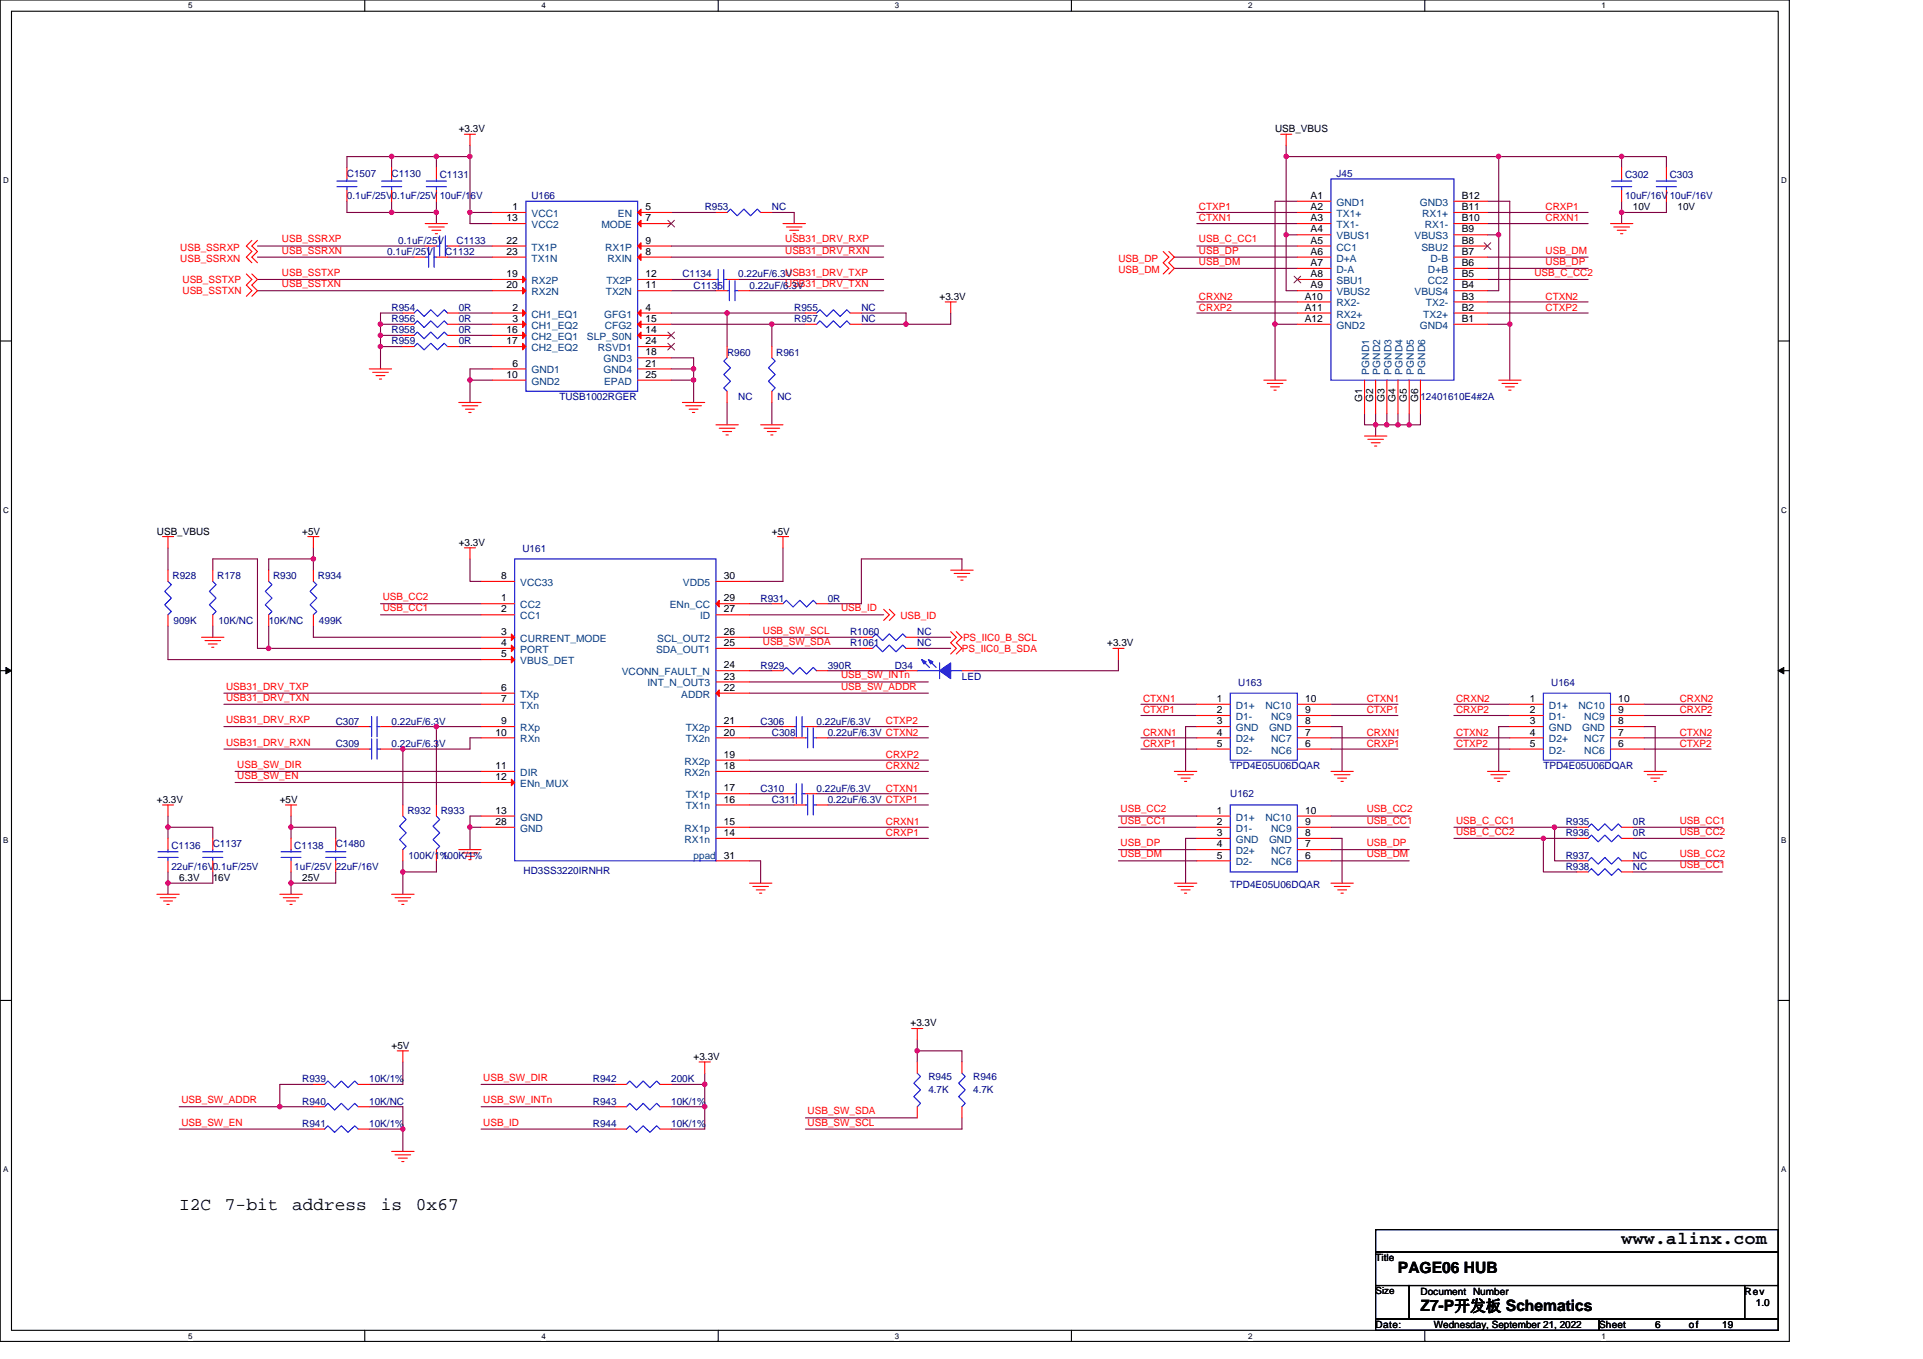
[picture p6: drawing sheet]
<svg xmlns="http://www.w3.org/2000/svg" width="297mm" height="210mm" viewBox="0 0 297 210" stroke-linecap="round" stroke-linejoin="round" font-family="sans-serif">
<path d="M0 0h276.4v207.3h-276.4zM1.8 1.7h272.9v203.8h-272.9z" fill="none" stroke="#000" stroke-width=".17"/>
<g fill="#fff">
<path d="M29.1 .2h.6v1.4h-.6z"/>
<path d="M29.1 205.7h.6v1.4h-.6z"/>
</g>
<path d="M56.3 0v1.7M56.3 205.5v1.8" fill="none" stroke="#000" stroke-width=".17"/>
<g fill="#fff">
<path d="M83.6 .2h.7v1.4h-.7z"/>
<path d="M83.6 205.7h.7v1.4h-.7z"/>
</g>
<path d="M110.9 0v1.7M110.9 205.5v1.8" fill="none" stroke="#000" stroke-width=".17"/>
<g fill="#fff">
<path d="M138.2 .2h.7v1.4h-.7z"/>
<path d="M138.2 205.7h.7v1.4h-.7z"/>
</g>
<path d="M165.5 0v1.7M165.5 205.5v1.8" fill="none" stroke="#000" stroke-width=".17"/>
<g fill="#fff">
<path d="M192.8 .2h.6v1.4h-.6z"/>
<path d="M192.8 205.7h.6v1.4h-.6z"/>
</g>
<path d="M220.1 0v1.7M220.1 205.5v1.8" fill="none" stroke="#000" stroke-width=".17"/>
<g fill="#fff">
<path d="M247.4 .2h.6v1.4h-.6z"/>
<path d="M247.4 205.7h.6v1.4h-.6z"/>
<path d="M.5 27.2h.8v1.4h-.8z"/>
<path d="M275.1 27.2h.9v1.4h-.9z"/>
<path d="M.5 78.1h.8v1.4h-.8z"/>
<path d="M275.1 78.1h.9v1.4h-.9z"/>
</g>
<path d="M0 52.7h1.8M274.7 52.7h1.7" fill="none" stroke="#000" stroke-width=".17"/>
<g fill="#fff">
<path d="M.5 129.1h.8v1.4h-.8z"/>
<path d="M275.1 129.1h.8v1.4h-.8z"/>
</g>
<path d="M0 103.6h1.8M274.7 103.6h1.7" fill="none" stroke="#000" stroke-width=".17"/>
<path d="M.9 103.1l.9 .5-.9 .5zM274.7 103.6l.8-.5v1z" fill="#000" stroke="#000" stroke-width=".15"/>
<g fill="#fff">
<path d="M.5 180h.8v1.4h-.8z"/>
<path d="M275.1 180h.8v1.4h-.8z"/>
</g>
<path d="M0 154.6h1.8M274.7 154.6h1.7M212.5 190h62.2v3.5h-62.2zM212.5 193.5h62.2v5.1h-62.2zM212.5 198.6h5.2v5.2h-5.2zM217.7 198.6h51.8v5.2h-51.8zM269.5 198.6h5.2v5.2h-5.2zM212.5 203.8h34.5v1.7h-34.5zM247 203.8h27.7v1.7h-27.7z" fill="none" stroke="#000" stroke-width=".17"/>
<g fill="none" stroke="#800040" stroke-width=".17">
<path d="M39.8 38h25.9M39.8 39.7h24.2M53.6 31.1v1.7h6.9M60.5 24.2h6.9M60.5 32.8h6.9M60.5 24.2v1.7M60.5 31.1v1.7M60.5 24.2h-6.9v1.7M67.4 24.2h5.2M67.4 24.2v1.7M67.4 31.1v1.7M67.4 32.8v1.7"/>
<path d="M69.1 39.7h6.9M70.9 38h5.1M72.6 32.8h3.4M72.6 24.2v8.6M72.6 32.8v1.7h3.4M72.6 22.5v1.7M103.7 32.8h6.9M103.7 38h32.8M103.7 39.7h32.8M119.2 32.8h3.5v1.7M181.4 39.7h19M184.9 38h15.5"/>
<path d="M184.9 32.8h15.5M184.9 34.5h15.5M198.7 36.3h1.7M198.7 24.2h32.8M198.7 22.5v1.7M198.7 36.3v8.6h1.7M198.7 24.2v12.1M200.4 31.1h-3.4v19M229.8 31.1h3.4v19M229.8 39.7h15.5M229.8 32.8h15.5M229.8 34.5h15.5"/>
<path d="M229.8 36.3h1.7M231.5 24.2v12.1M231.5 36.3v8.6h-1.7M231.5 24.2h19v1.7M250.5 24.2h6.9v1.7M250.5 31.1v1.7M250.5 32.8v1.7M257.4 31.1v1.7h-6.9M39.8 43.2h36.2M39.8 44.9h36.2M58.8 50.1h3.4M58.8 50.1v1.7"/>
<path d="M58.8 51.8v1.8M58.8 51.8h3.4M58.8 53.6h3.4M58.8 53.6v3.4M62.2 48.4h-3.4v1.7M70.9 48.4h5.1M70.9 50.1h5.1M70.9 51.8h5.1M70.9 53.6h5.1M72.6 58.7h3.4M72.6 58.7v3.5M76 57h-3.4v1.7"/>
<path d="M103.7 50.1h15.5M103.7 48.4h8.6M103.7 55.3h3.4v1.7M103.7 57h3.4M103.7 58.7h3.4M103.7 43.2h5.2M103.7 44.9h6.9M107.1 57v1.7M107.1 58.7v3.5M112.3 48.4v5.2M112.3 48.4h12.1M114 43.2h22.5"/>
<path d="M115.8 44.9h20.7M119.2 50.1v3.5M119.2 50.1h5.2M133.1 48.4h6.9v1.7M133.1 50.1h6.9M146.9 48.4v1.7h-6.9M181.4 41.5h19M184.9 46.7h15.5M184.9 48.4h15.5M197 50.1v8.6M197 50.1h3.4M229.8 50.1h3.4"/>
<path d="M229.8 41.5h15.5M229.8 43.2h15.5M229.8 48.4h15.5M229.8 46.7h15.5M233.2 50.1v8.6M112.3 62.2v3.4M119.2 62.2v3.4M210.8 63.9v1.7h1.7M212.5 65.6h1.7M212.5 65.6v1.8M212.5 63.9v1.7M214.2 65.6h1.7"/>
<path d="M214.2 63.9v1.7M215.9 63.9v1.7M215.9 65.6h1.8M217.7 63.9v1.7M219.4 63.9v1.7h-1.7M25.9 96.7v5.2h48.4M25.9 84.6v3.5M32.9 96.7v1.8M32.9 88.1v-1.7h6.9v13.8h1.7M41.5 96.7v3.5M48.4 96.7v1.8h25.9M48.4 84.6v1.8"/>
<path d="M48.4 86.4h-6.9v1.7M48.4 86.4v1.7M58.8 95h15.5M58.8 93.3h15.5M72.6 86.4v3.4h1.7M115.8 95h20.7M115.8 98.5h17.3M115.8 93.3h3.4M120.9 84.6v5.2h-5.1M141.7 98.5h5.2M148.6 88.1v-1.7h-15.5v6.9h-5.2M34.6 115.7h20.7"/>
<path d="M34.6 107.1h39.7M34.6 108.8h39.7M34.6 112.3h20.7M36.3 119.2h38M41.5 100.2h32.8M60.5 112.3h6.9M60.5 115.7h1.7M62.2 115.7v8.7M67.4 112.3h6.9M67.4 112.3v12.1M74.3 114h-1.7v1.7h-10.4M115.8 112.3h5.1"/>
<path d="M115.8 119.2h27.6M115.8 117.5h27.6M115.8 107.1h27.6M115.8 105.4h27.6M115.8 100.2h17.3M115.8 114h6.9M115.8 103.6h3.4M126.1 112.3h17.3M127.9 114h15.5M127.9 103.6h12.1M141.7 100.2h5.2M172.8 101.9v1.7h-22.5"/>
<path d="M176.2 108.8h8.7M176.2 110.6h8.7M176.2 114h8.7M176.2 115.7h8.7M184.9 112.3h-1.8v6.9M205.6 108.8h10.3M205.6 110.6h10.3M205.6 114h10.3M205.6 115.7h10.3M205.6 112.3h1.7v6.9M224.6 110.6h8.6M224.6 115.7h8.6"/>
<path d="M224.6 114h8.6M224.6 108.8h8.6M233.2 112.3h-1.7v6.9M254 112.3h1.7v6.9M254 108.8h10.3M254 110.6h10.3M254 114h10.3M254 115.7h10.3M25.9 126.1v1.7M25.9 127.8h7v1.7M25.9 127.8v1.7M25.9 136.5v1.7"/>
<path d="M25.9 134.7v1.8h7v-1.8M36.3 120.9h38M45 127.8h6.9v1.7M45 127.8v1.7M45 136.5v1.7M45 134.7v1.8M45 126.1v1.7M51.9 134.7v1.8h-6.9M62.2 133v1.7M62.2 134.7v3.5M67.4 133v1.7h-5.2M72.6 127.8v3.5"/>
<path d="M72.6 127.8h1.7M74.3 126.1h-1.7v1.7M115.8 122.6h5.1M115.8 127.8h27.6M115.8 129.5h27.6M115.8 133h1.7v3.5M115.8 124.4h6.9M126.1 122.6h17.3M127.9 124.4h15.5M172.8 131.3h12.1M172.8 133h12.1M172.8 127.8h12.1"/>
<path d="M172.8 126.1h12.1M184.9 129.5h-1.8v7M205.6 129.5h1.7v7M205.6 127.8h12.1M205.6 126.1h12.1M205.6 131.3h12.1M205.6 133h12.1M224.6 127.8h15.5M224.6 129.5h13.8M238.4 129.5v5.2h5.2M238.4 129.5h5.2M240.1 127.8v5.2h3.5"/>
<path d="M240.1 127.8h3.5M252.2 127.8h13.8M252.2 129.5h13.8M252.2 133h13.8M252.2 134.7h13.8M27.7 174.5h20.7M27.7 171h15.5M43.2 171h5.2M48.4 167.6h-5.2v3.4M57 171h5.2v3.5M57 174.5h5.2M62.2 164.1v3.5h-5.2"/>
<path d="M62.2 174.5v3.4M74.3 167.6h20.7M74.3 171h20.7M74.3 174.5h20.7M103.7 167.6h5.2M103.7 171h5.2M108.9 165.8v1.8M108.9 167.6v3.4M108.9 171v3.5h-5.2M124.4 172.7h17.3M141.7 162.4h6.9v1.7M141.7 160.6v1.8"/>
<path d="M141.7 162.4v1.7M148.6 172.7v1.8h-24.2"/>
</g>
<g fill="#f0f" stroke="#f0f" stroke-width=".17">
<circle cx="240.1" cy="127.8" r=".34"/>
<circle cx="238.4" cy="129.5" r=".34"/>
<circle cx="72.6" cy="24.2" r=".34"/>
<circle cx="67.4" cy="24.2" r=".34"/>
<circle cx="72.6" cy="32.8" r=".34"/>
<circle cx="67.4" cy="32.8" r=".34"/>
<circle cx="60.5" cy="32.8" r=".34"/>
<circle cx="112.3" cy="48.4" r=".34"/>
<circle cx="58.8" cy="50.1" r=".34"/>
<circle cx="119.2" cy="50.1" r=".34"/>
<circle cx="139.9" cy="50.1" r=".34"/>
<circle cx="58.8" cy="53.5" r=".33"/>
<circle cx="58.8" cy="51.8" r=".34"/>
<circle cx="72.6" cy="58.7" r=".34"/>
<circle cx="107.1" cy="57" r=".34"/>
<circle cx="107.1" cy="58.7" r=".34"/>
<circle cx="217.7" cy="65.6" r=".34"/>
<circle cx="43.2" cy="171" r=".34"/>
<circle cx="62.2" cy="174.4" r=".33"/>
<circle cx="108.9" cy="167.5" r=".34"/>
<circle cx="108.9" cy="171" r=".34"/>
<circle cx="141.7" cy="162.3" r=".34"/>
<circle cx="250.5" cy="24.2" r=".34"/>
<circle cx="196.9" cy="50.1" r=".34"/>
<circle cx="233.2" cy="50.1" r=".34"/>
<circle cx="231.5" cy="24.2" r=".34"/>
<circle cx="198.7" cy="24.2" r=".34"/>
<circle cx="198.7" cy="36.3" r=".33"/>
<circle cx="231.5" cy="36.3" r=".33"/>
<circle cx="214.2" cy="65.6" r=".34"/>
<circle cx="212.5" cy="65.6" r=".34"/>
<circle cx="215.9" cy="65.6" r=".34"/>
<circle cx="250.5" cy="32.8" r=".34"/>
<circle cx="72.6" cy="127.8" r=".34"/>
<circle cx="48.4" cy="86.4" r=".34"/>
<circle cx="41.5" cy="100.2" r=".34"/>
<circle cx="62.2" cy="134.7" r=".34"/>
<circle cx="62.2" cy="115.7" r=".34"/>
<circle cx="67.4" cy="112.3" r=".34"/>
<circle cx="44.9" cy="136.4" r=".34"/>
<circle cx="25.9" cy="127.8" r=".34"/>
<circle cx="25.9" cy="136.4" r=".34"/>
<circle cx="44.9" cy="127.8" r=".34"/>
<circle cx="60.5" cy="24.2" r=".34"/>
</g>
<g fill="none" stroke="#f00" stroke-width=".17">
<path d="M38.9 37.1l-.8 .9 .8 .9-.8 .8 .8 .9M39.8 37.1l-.9 .9 .9 .9-.9 .8 .9 .9M53.6 25.9v1.7M53.6 29.4v1.7M60.5 25.9v1.7M60.5 29.4v1.7M64 39.7h1.7M65.7 34.5h3.4M65.7 38h1.7M66.2 35.1h2.4M66.7 35.6h1.4M67.2 36.1h.4"/>
<path d="M67.4 25.9v1.7M67.4 29.4v1.7M67.4 39.7h1.7M69.1 38h1.8M71.7 20.7h1.7M72.6 20.7v1.8M76 32.8h5.2M76 34.5h5.2M76 38h5.2M76 39.7h5.2M98.5 32.8h5.2M98.5 34.5h5.2"/>
<path d="M98.5 38h5.2M98.5 39.7h5.2M110.6 32.8h1.7M117.5 32.8h1.7M120.9 34.5h3.5M121.5 35.1h2.4M122 35.6h1.4M122.5 36.1h.3M179.7 38.9l.8 .8-.8 .9 .8 .9-.8 .8M180.5 38.9l.9 .8-.9 .9 .9 .9-.9 .8M197.8 20.7h1.7M198.7 20.7v1.8"/>
<path d="M200.4 31.1h5.2M200.4 32.8h5.2M200.4 34.5h5.2M200.4 36.3h5.2M200.4 38h5.2M200.4 39.7h5.2M224.6 31.1h5.2M224.6 32.8h5.2M224.6 34.5h5.2M224.6 36.3h5.2M224.6 38h5.2M224.6 39.7h5.2"/>
<path d="M248.8 34.5h3.4M249.3 35.1h2.4M249.8 35.6h1.4M250.3 36.1h.4M250.5 25.9v1.7M250.5 29.4v1.7M257.4 25.9v1.7M257.4 29.4v1.7M38.1 42.3l.8 .9-.8 .8 .8 .9-.8 .9M38.9 42.3l.9 .9-.9 .8 .9 .9-.9 .9M57 57h3.5M57.6 57.5h2.4"/>
<path d="M58.1 58h1.4M58.6 58.6h.3M62.2 50.1h1.8M62.2 48.4h1.8M62.2 53.6h1.8M62.2 51.8h1.8M69.1 50.1h1.8M69.1 48.4h1.8M69.1 53.6h1.8M69.1 51.8h1.8M76 43.2h5.2M76 44.9h5.2"/>
<path d="M76 48.4h5.2M76 50.1h5.2M76 51.8h5.2M76 53.6h5.2M76 57h5.2M76 58.7h5.2M98.5 43.2h5.2M98.5 44.9h5.2M98.5 48.4h5.2M98.5 50.1h5.2M98.5 51.8h5.2M98.5 53.6h5.2"/>
<path d="M98.5 55.3h5.2M98.5 57h5.2M98.5 58.7h5.2M108.9 43.2h1.7M110.6 44.9h1.7M112.3 43.2h1.7M112.3 53.6v1.7M114 44.9h1.8M119.2 53.6v1.7M124.4 50.1h1.7M124.4 48.4h1.7M131.3 50.1h1.8"/>
<path d="M131.3 48.4h1.8M146 46.7h1.7M146.9 46.7v1.7M195.2 58.7h3.5M195.7 59.2h2.5M196.3 59.8h1.3M200.4 41.5h5.2M200.4 43.2h5.2M200.4 44.9h5.2M200.4 46.7h5.2M200.4 48.4h5.2M200.4 50.1h5.2"/>
<path d="M210.8 58.7v5.2M212.5 58.7v5.2M214.2 58.7v5.2M215.9 58.7v5.2M217.7 58.7v5.2M219.4 58.7v5.2M224.6 41.5h5.2M224.6 43.2h5.2M224.6 44.9h5.2M224.6 46.7h5.2M224.6 48.4h5.2M224.6 50.1h5.2"/>
<path d="M231.5 58.7h3.4M232 59.2h2.4M232.5 59.8h1.4M70.9 62.2h3.4M71.4 62.7h2.4M71.9 63.2h1.4M72.4 63.7h.4M105.4 62.2h3.5M105.9 62.7h2.4M106.4 63.2h1.4M107 63.7h.3M110.6 65.6h3.4"/>
<path d="M111.1 66.2h2.4M111.6 66.7h1.4M112.1 67.2h.4M112.3 60.5v1.7M117.5 65.6h3.4M118 66.2h2.4M118.5 66.7h1.4M119.1 67.2h.3M119.2 60.5v1.7M196.8 60.3h.3M210.8 67.4h3.4M211.3 67.9h2.4"/>
<path d="M211.8 68.4h1.4M212.3 68.9h.4M233 60.3h.4M25.1 82.9h1.7M25.9 82.9v1.7M25.9 88.1v1.7M25.9 95v1.7M31.1 98.5h3.5M31.7 99h2.4M32.2 99.5h1.3M32.9 88.1v1.7M32.9 95v1.7"/>
<path d="M41.5 88.1v1.7M41.5 95v1.7M47.5 82.9h1.8M48.4 82.9v1.7M48.4 88.1v1.7M48.4 95v1.7M71.7 84.6h1.7M72.6 84.6v1.8M74.3 93.3h5.2M74.3 95h5.2M74.3 98.5h5.2M74.3 89.8h5.2"/>
<path d="M110.6 89.8h5.2M110.6 98.5h5.2M110.6 93.3h5.2M110.6 95h5.2M119.2 93.3h1.7M120.1 82.9h1.7M120.9 82.9v1.7M126.1 93.3h1.8M133.1 98.5h1.7M136.5 94.1l.9 .9-.9 .9M137.4 94.1l.8 .9-.8 .9M140 98.5h1.7"/>
<path d="M146.9 88.1h3.4M146.9 97.6l.8 .9-.8 .8 .8 .9-.8 .8M147.4 88.6h2.4M147.7 97.6l.9 .9-.9 .8 .9 .9-.9 .8M147.9 89.1h1.4M148.4 89.6h.4M32.7 100h.3M55.3 115.7h1.7M55.3 112.3h1.7M58.8 115.7h1.7M58.8 112.3h1.7M74.3 100.2h5.2"/>
<path d="M74.3 101.9h5.2M74.3 107.1h5.2M74.3 108.8h5.2M74.3 112.3h5.2M74.3 114h5.2M74.3 119.2h5.2M110.6 119.2h5.2M110.6 117.5h5.2M110.6 114h5.2M110.6 112.3h5.2M110.6 107.1h5.2M110.6 100.2h5.2"/>
<path d="M110.6 105.4h5.2M110.6 103.6h5.2M119.2 103.6h1.7M120.9 112.3h1.8M122.7 114h1.7M124.4 112.3h1.7M126.1 114h1.8M126.1 103.6h1.8M133.1 100.2h1.7M140 100.2h1.7M140 103.6h1.7M148.6 103.6h1.7"/>
<path d="M171.9 100.2h1.7M172.8 100.2v1.7M181.4 119.2h3.5M181.9 119.7h2.4M184.9 108.8h5.1M184.9 110.6h5.1M184.9 112.3h5.1M184.9 114h5.1M184.9 115.7h5.1M200.4 115.7h5.2M200.4 114h5.2M200.4 112.3h5.2"/>
<path d="M200.4 110.6h5.2M200.4 108.8h5.2M205.6 119.2h3.4M206.1 119.7h2.4M229.8 119.2h3.4M230.3 119.7h2.4M233.2 108.8h5.2M233.2 110.6h5.2M233.2 112.3h5.2M233.2 114h5.2M233.2 115.7h5.2M248.8 115.7h5.2"/>
<path d="M248.8 114h5.2M248.8 112.3h5.2M248.8 110.6h5.2M248.8 108.8h5.2M254 119.2h3.4M254.5 119.7h2.4M24.2 138.2h3.5M24.7 138.7h2.5M25.1 124.4h1.7M25.3 139.2h1.3M25.8 139.7h.3M25.9 124.4v1.7"/>
<path d="M25.9 129.5v1.8M25.9 133v1.7M32.9 129.5v1.8M32.9 133v1.7M43.2 138.2h3.5M43.7 138.7h2.5M44.1 124.4h1.7M44.3 139.2h1.4M44.8 139.7h.3M45 129.5v1.8M45 133v1.7M45 124.4v1.7"/>
<path d="M51.9 129.5v1.8M51.9 133v1.7M60.5 138.2h3.5M61 138.7h2.4M61.5 139.2h1.4M62.1 139.7h.3M62.2 124.4v1.7M62.2 131.3v1.7M67.4 124.4v1.7M67.4 131.3v1.7M70.9 131.3h3.4M71.4 131.8h2.4"/>
<path d="M71.9 132.3h1.4M72.4 132.8h.4M74.3 126.1h5.2M74.3 127.8h5.2M74.3 120.9h5.2M110.6 129.5h5.2M110.6 127.8h5.2M110.6 124.4h5.2M110.6 122.6h5.2M110.6 133h5.2M115.8 136.5h3.4M116.3 137h2.4"/>
<path d="M116.8 137.5h1.4M117.3 138h.4M120.9 122.6h1.8M122.7 124.4h1.7M124.4 122.6h1.7M126.1 124.4h1.8M181.4 136.5h3.5M181.9 137h2.4M182.4 120.2h1.4M182.4 137.5h1.4M183 120.7h.3M183 138h.3"/>
<path d="M184.9 126.1h5.1M184.9 127.8h5.1M184.9 129.5h5.1M184.9 131.3h5.1M184.9 133h5.1M200.4 133h5.2M200.4 131.3h5.2M200.4 129.5h5.2M200.4 127.8h5.2M200.4 126.1h5.2M205.6 136.5h3.4M206.1 137h2.4"/>
<path d="M206.6 137.5h1.4M206.6 120.2h1.4M207.1 138h.4M207.1 120.7h.4M230.8 120.2h1.4M231.3 120.7h.4M243.6 133h1.7M243.6 134.7h1.7M243.6 129.5h1.7M243.6 127.8h1.7M250.5 133h1.7M250.5 134.7h1.7"/>
<path d="M250.5 129.5h1.7M250.5 127.8h1.7M255 120.2h1.4M255.5 120.7h.3M140.8 158.9h1.7M141.7 158.9v1.7M48.4 174.5h1.7M48.4 171h1.7M48.4 167.6h1.7M55.3 174.5h1.7M55.3 171h1.7M55.3 167.6h1.7"/>
<path d="M60.5 177.9h3.5M61 178.4h2.4M61.4 162.4h1.7M61.5 178.9h1.4M62.1 179.5h.3M62.2 162.4v1.7M95 174.5h1.8M95 171h1.8M95 167.6h1.8M102 174.5h1.7M102 171h1.7M102 167.6h1.7"/>
<path d="M108 164.1h1.7M108.9 164.1v1.7M141.7 164.1v1.7M141.7 171v1.7M148.6 164.1v1.7M148.6 171v1.7"/>
</g>
<g fill="none" stroke="#00f" stroke-width=".17">
<path d="M52 28.9h3.1M52 28h3.1M53.6 27.6v.4M53.6 28.9v.5M58.9 28.9h3.2M58.9 28h3.2M60.5 27.6v.4M60.5 28.9v.5M65.7 39.7h.5M65.8 28.9h3.2M65.8 28h3.2M66.2 38.2v3.1"/>
<path d="M67.1 38.2v3.1M67.1 39.7h.3M67.4 27.6v.4M67.4 28.9v.5M67.4 38h.5M67.9 36.4v3.2M68.8 38h.3M68.8 36.4v3.2M81.2 31.1h17.3v29.4h-17.3zM112.3 32.8l.5-.5 1.1 1 1-1 1 1 1.1-1 .5 .5M205.6 27.6h19v31.1h-19zM248.9 28.9h3.1"/>
<path d="M248.9 28h3.1M250.5 27.6v.4M250.5 28.9v.5M255.8 28.9h3.1M255.8 28h3.1M257.4 27.6v.4M257.4 28.9v.5M64 50.1l.5-.5 1 1 1-1 1.1 1 1-1 .5 .5M64 48.4l.5-.5 1 1 1-1 1.1 1 1-1 .5 .5M64 53.6l.5-.6 1 1.1 1-1.1 1.1 1.1 1-1.1 .5 .6M64 51.8l.5-.5 1 1 1-1 1.1 1 1-1 .5 .5M110.6 43.2h.3"/>
<path d="M110.9 41.6v3.1M111.8 41.6v3.1M111.8 43.2h.5M112.3 55.3l-.5 .5 1 1-1 1.1 1 1-1 1 .5 .6M112.3 44.9h.4M112.7 43.4v3.1M113.5 43.4v3.1M113.5 44.9h.5M119.2 55.3l.5 .5-1 1 1 1.1-1 1 1 1-.5 .6M126.1 50.1l.6-.5 1 1 1-1 1.1 1 1-1 .5 .5M126.1 48.4l.6-.5 1 1 1-1 1.1 1 1-1 .5 .5M25.9 89.8l.6 .5-1.1 1.1 1.1 1-1.1 1.1 1.1 1-.6 .5"/>
<path d="M32.9 89.8l.5 .5-1.1 1.1 1.1 1-1.1 1.1 1.1 1-.5 .5M41.5 89.8l.5 .5-1 1.1 1 1-1 1.1 1 1-.5 .5M48.4 89.8l.5 .5-1 1.1 1 1-1 1.1 1 1-.5 .5M79.5 86.4h31.1v46.6h-31.1zM120.9 93.3l.6-.5 1 1 1-1 1.1 1 1-1 .5 .5M134.8 98.5l.5-.6 1 1.1 1.1-1.1 1 1.1 1-1.1 .6 .6M57 115.7h.4M57 112.3h.4M57.4 114.2v3.1M57.4 110.7v3.1M58.2 114.2v3.1M58.2 115.7h.6"/>
<path d="M58.2 110.7v3.1M58.2 112.3h.6M120.9 103.6l.6-.5 1 1.1 1-1.1 1.1 1.1 1-1.1 .5 .5M122.7 112.3h.3M123 110.7v3.1M123.9 110.7v3.1M123.9 112.3h.5M124.4 114h.4M124.8 112.5v3M125.6 112.5v3M125.6 114h.5M134.8 100.2l.5-.5 1 1 1.1-1 1 1 1-1 .6 .5"/>
<path d="M141.7 103.6h3.4M142.5 102.1l1.1 1M143.6 102.1l1 1M145.1 102.4v2.5M146.9 103.6h1.7M190 107.1h10.4v10.4h-10.4zM238.4 107.1h10.4v10.4h-10.4zM24.4 132.5h3.1M24.4 131.6h3.1M25.9 131.3v.3M25.9 132.5v.5M31.3 132.5h3.1"/>
<path d="M31.3 131.6h3.1M32.9 131.3v.3M32.9 132.5v.5M43.4 132.5h3.1M43.4 131.6h3.1M45 131.3v.3M45 132.5v.5M50.3 132.5h3.1M50.3 131.6h3.1M51.9 131.3v.3M51.9 132.5v.5M62.2 126.1l.5 .5-1 1.1 1 1-1 1 1 1.1-.5 .5"/>
<path d="M67.4 126.1l.5 .5-1 1.1 1 1-1 1 1 1.1-.5 .5M122.7 122.6h.3M123 121.1v3.1M123.9 121.1v3.1M123.9 122.6h.5M124.4 124.4h.4M124.8 122.8v3.1M125.6 122.8v3.1M125.6 124.4h.5M190 124.4h10.4v10.3h-10.4zM245.3 133l.5-.5 1.1 1 1-1 1 1 1.1-1 .5 .5M245.3 134.7l.5-.5 1.1 1.1 1-1.1 1 1.1 1.1-1.1 .5 .5"/>
<path d="M245.3 129.5l.5-.5 1.1 1.1 1-1.1 1 1.1 1.1-1.1 .5 .5M245.3 127.8l.5-.5 1.1 1 1-1 1 1 1.1-1 .5 .5M50.1 174.5l.5-.6 1.1 1.1 1-1.1 1.1 1.1 1-1.1 .5 .6M50.1 171l.5-.5 1.1 1 1-1 1.1 1 1-1 .5 .5M50.1 167.6l.5-.6 1.1 1.1 1-1.1 1.1 1.1 1-1.1 .5 .6M96.8 174.5l.5-.6 1 1.1 1.1-1.1 1 1.1 1-1.1 .6 .6M96.8 171l.5-.5 1 1 1.1-1 1 1 1-1 .6 .5M96.8 167.6l.5-.6 1 1.1 1.1-1.1 1 1.1 1-1.1 .6 .6M141.7 165.8l.5 .5-1 1.1 1 1-1 1 1 1.1-.5 .5M148.6 165.8l.5 .5-1 1.1 1 1-1 1 1 1.1-.5 .5"/>
</g>
<g fill="#f00" stroke="#f00" stroke-width=".17">
<path d="M79 98l.5 .5-.5 .5z"/>
<path d="M79 99.7l.5 .5-.5 .5z"/>
<path d="M79 101.4l.5 .5-.5 .5z"/>
<path d="M110.6 107.1l.5-.5v1z"/>
<path d="M79 120.4l.5 .5-.5 .5z"/>
<path d="M110.6 93.3l.5-.5v1z"/>
<path d="M80.7 42.7l.5 .5-.5 .5z"/>
<path d="M80.7 44.4l.5 .5-.5 .5z"/>
<path d="M80.7 47.9l.5 .5-.5 .5z"/>
<path d="M80.7 49.6l.5 .5-.5 .5z"/>
<path d="M80.7 51.3l.5 .5-.5 .5z"/>
<path d="M80.7 53l.5 .6-.5 .5z"/>
<path d="M98.5 32.8l.5-.5v1z"/>
<path d="M98.5 34.5l.5-.5v1.1z"/>
<path d="M98.5 38l.5-.5v1z"/>
<path d="M98.5 39.7l.5-.5v1z"/>
<path d="M98.5 48.4l.5-.5v1z"/>
<path d="M98.5 50.1l.5-.5v1z"/>
<path d="M98.5 51.8l.5-.5v1z"/>
</g>
<path d="M103.2 34l1 1.1M104.2 34l-1.1 1.1M229.3 37.5l1 1M230.3 37.5l-1.1 1M103.2 51.3l1 1M103.2 53l1 1.1M104.2 51.3l-1.1 1M104.2 53l-1.1 1.1M199.9 42.7l1 1M200.9 42.7l-1 1" fill="none" stroke="#804000" stroke-width=".15"/>
<g fill="#00f" stroke="#00f" stroke-width=".17">
<path d="M145.1 103.6l1.8-1.2v2.5z" fill-rule="evenodd"/>
<path d="M142.4 101.9l.7 .4-.4 .3z" fill-rule="evenodd"/>
<path d="M143.4 101.9l.7 .4-.3 .3z" fill-rule="evenodd"/>
</g>
<g font-size="2.8">
<text x="27.7" y="187">I2C</text>
<text x="34.8" y="187">7-bit</text>
<text x="45.1" y="187">address</text>
<text x="58.8" y="187">is</text>
<text x="64.3" y="187">0x67</text>
<text x="250.5" y="192.3">www.alinx.com</text>
</g>
<g font-size="2.4">
<text x="215.9" y="196.7">PAGE06 HUB</text>
<text x="219.4" y="202.6">Z7-P开发板 Schematics</text>
</g>
<g font-size="1.5">
<text x="70.9" y="20.4">+3.3V</text>
<text x="197" y="20.4">USB_VBUS</text>
<text x="78.2" y="34.2">13</text>
<text x="79.1" y="32.5">1</text>
<text x="99.7" y="34.2">7</text>
<text x="99.7" y="32.5">5</text>
<text x="202.4" y="30.7">A1</text>
<text x="202.4" y="32.5">A2</text>
<text x="202.4" y="34.2">A3</text>
<text x="202.4" y="35.9">A4</text>
<text x="225.8" y="32.5">B11</text>
<text x="225.8" y="35.9">B9</text>
<text x="225.8" y="30.7">B12</text>
<text x="225.8" y="34.2">B10</text>
<text x="252.2" y="32.5">10V</text>
<text x="259.1" y="32.5">10V</text>
<text x="78.2" y="37.7">22</text>
<text x="78.2" y="39.4">23</text>
<text x="99.7" y="39.4">8</text>
<text x="99.7" y="37.7">9</text>
<text x="202.4" y="37.7">A5</text>
<text x="202.4" y="39.4">A6</text>
<text x="202.4" y="41.1">A7</text>
<text x="225.8" y="41.1">B6</text>
<text x="225.8" y="37.7">B8</text>
<text x="225.8" y="39.4">B7</text>
<text x="78.2" y="42.8">19</text>
<text x="78.2" y="44.6">20</text>
<text x="99.7" y="44.6">11</text>
<text x="99.7" y="42.8">12</text>
<text x="145.1" y="46.3">+3.3V</text>
<text x="201.5" y="46.3">A10</text>
<text x="202.4" y="42.8">A8</text>
<text x="202.4" y="44.6">A9</text>
<text x="225.8" y="44.6">B4</text>
<text x="225.8" y="42.8">B5</text>
<text x="225.8" y="46.3">B3</text>
<text x="78.2" y="51.5">16</text>
<text x="78.2" y="53.2">17</text>
<text x="79.1" y="48">2</text>
<text x="79.1" y="49.7">3</text>
<text x="99.7" y="51.5">14</text>
<text x="99.7" y="53.2">24</text>
<text x="99.7" y="48">4</text>
<text x="99.7" y="49.7">15</text>
<text x="201.5" y="48">A11</text>
<text x="201.5" y="49.7">A12</text>
<text x="225.8" y="48">B2</text>
<text x="225.8" y="49.7">B1</text>
<text x="78.2" y="58.4">10</text>
<text x="79.1" y="56.6">6</text>
<text x="99.7" y="54.9">18</text>
<text x="99.7" y="56.6">21</text>
<text x="99.7" y="58.4">25</text>
<text x="210.4" y="62.1" transform="rotate(-90 210.4 62.1)">G1</text>
<text x="212.1" y="62.1" transform="rotate(-90 212.1 62.1)">G2</text>
<text x="213.9" y="62.1" transform="rotate(-90 213.9 62.1)">G3</text>
<text x="215.6" y="62.1" transform="rotate(-90 215.6 62.1)">G4</text>
<text x="217.3" y="62.1" transform="rotate(-90 217.3 62.1)">G5</text>
<text x="219.1" y="62.1" transform="rotate(-90 219.1 62.1)">G6</text>
<text x="24.2" y="82.6">USB_VBUS</text>
<text x="46.7" y="82.6">+5V</text>
<text x="119.2" y="82.6">+5V</text>
<text x="70.9" y="84.3">+3.3V</text>
<text x="77.4" y="89.5">8</text>
<text x="111.8" y="89.5">30</text>
<text x="77.4" y="92.9">1</text>
<text x="77.4" y="94.6">2</text>
<text x="111.8" y="94.6">27</text>
<text x="111.8" y="92.9">29</text>
<text x="77.4" y="98.1">3</text>
<text x="77.4" y="99.8">4</text>
<text x="77.4" y="101.6">5</text>
<text x="111.8" y="99.8">25</text>
<text x="111.8" y="98.1">26</text>
<text x="171" y="99.9">+3.3V</text>
<text x="77.4" y="106.7">6</text>
<text x="111.8" y="106.7">22</text>
<text x="111.8" y="105">23</text>
<text x="111.8" y="103.3">24</text>
<text x="76.5" y="113.6">10</text>
<text x="77.4" y="108.5">7</text>
<text x="77.4" y="111.9">9</text>
<text x="111.8" y="113.6">20</text>
<text x="111.8" y="111.9">21</text>
<text x="187.9" y="108.5">1</text>
<text x="187.9" y="110.2">2</text>
<text x="187.9" y="111.9">3</text>
<text x="187.9" y="113.6">4</text>
<text x="201.6" y="111.9">8</text>
<text x="201.6" y="113.6">7</text>
<text x="201.6" y="110.2">9</text>
<text x="201.6" y="108.5">10</text>
<text x="236.3" y="108.5">1</text>
<text x="236.3" y="110.2">2</text>
<text x="236.3" y="111.9">3</text>
<text x="236.3" y="113.6">4</text>
<text x="250" y="111.9">8</text>
<text x="250" y="113.6">7</text>
<text x="250" y="110.2">9</text>
<text x="250" y="108.5">10</text>
<text x="76.5" y="118.8">11</text>
<text x="111.8" y="118.8">18</text>
<text x="111.8" y="117.1">19</text>
<text x="187.9" y="115.4">5</text>
<text x="201.6" y="115.4">6</text>
<text x="236.3" y="115.4">5</text>
<text x="250" y="115.4">6</text>
<text x="24.2" y="124">+3.3V</text>
<text x="43.2" y="124">+5V</text>
<text x="76.5" y="125.7">13</text>
<text x="76.5" y="120.5">12</text>
<text x="111.8" y="124">16</text>
<text x="111.8" y="122.3">17</text>
<text x="187.9" y="125.7">1</text>
<text x="201.6" y="125.7">10</text>
<text x="76.5" y="127.5">28</text>
<text x="111.8" y="129.2">14</text>
<text x="111.8" y="127.5">15</text>
<text x="187.9" y="127.5">2</text>
<text x="187.9" y="129.2">3</text>
<text x="187.9" y="130.9">4</text>
<text x="201.6" y="129.2">8</text>
<text x="201.6" y="130.9">7</text>
<text x="201.6" y="127.5">9</text>
<text x="27.7" y="136.1">6.3V</text>
<text x="32.9" y="136.1">16V</text>
<text x="46.7" y="136.1">25V</text>
<text x="111.8" y="132.7">31</text>
<text x="187.9" y="132.7">5</text>
<text x="201.6" y="132.7">6</text>
<text x="140.6" y="158.6">+3.3V</text>
<text x="60.5" y="162">+5V</text>
<text x="107.1" y="163.8">+3.3V</text>
<text x="212.5" y="194.9">Title</text>
<text x="212.5" y="200">Size</text>
<text x="219.4" y="200">Document Number</text>
<text x="269.5" y="200">Rev</text>
<text x="271.2" y="201.8">1.0</text>
<text x="212.5" y="205.2">Date:</text>
<text x="221.5" y="205.2">Wednesday, September 21, 2022</text>
<text x="247" y="205.2">Sheet</text>
<text x="255.7" y="205.2">6</text>
<text x="260.9" y="205.2">of</text>
<text x="266" y="205.2">19</text>
</g>
<g font-size="1.5" fill="#000080">
<text x="53.6" y="27.3">C1507</text>
<text x="60.5" y="27.3">C1130</text>
<text x="67.9" y="27.5">C1131</text>
<text x="206.5" y="27.3">J45</text>
<text x="251" y="27.5">C302</text>
<text x="257.9" y="27.5">C303</text>
<text x="53.6" y="30.8">0.1uF/25V0.1uF/25V 10uF/16V</text>
<text x="82.1" y="30.8">U166</text>
<text x="108.9" y="32.5">R953</text>
<text x="119.2" y="32.5">NC</text>
<text x="251" y="30.8">10uF/16V10uF/16V</text>
<text x="59.8" y="39.4">0.1uF/25V</text>
<text x="61.5" y="37.7">0.1uF/25V</text>
<text x="68.8" y="39.4">C1132</text>
<text x="70.5" y="37.7">C1133</text>
<text x="105.4" y="42.9">C1134</text>
<text x="107.1" y="44.6">C1135</text>
<text x="114" y="42.9">0.22uF/6.3V</text>
<text x="115.8" y="44.6">0.22uF/6.3V</text>
<text x="60.5" y="49.8">R956</text>
<text x="60.5" y="48">R954</text>
<text x="60.5" y="53.2">R959</text>
<text x="60.5" y="51.5">R958</text>
<text x="70.9" y="49.8">0R</text>
<text x="70.9" y="48">0R</text>
<text x="70.9" y="53.2">0R</text>
<text x="70.9" y="51.5">0R</text>
<text x="122.7" y="49.8">R957</text>
<text x="122.7" y="48">R955</text>
<text x="133" y="49.8">NC</text>
<text x="133" y="48">NC</text>
<text x="112.3" y="54.9">R960</text>
<text x="119.9" y="54.9">R961</text>
<text x="86.4" y="61.8">TUSB1002RGER</text>
<text x="114" y="61.8">NC</text>
<text x="120.1" y="61.8">NC</text>
<text x="219.4" y="61.8">12401610E4#2A</text>
<text x="26.6" y="89.5">R928</text>
<text x="33.5" y="89.5">R178</text>
<text x="42.2" y="89.5">R930</text>
<text x="49.1" y="89.5">R934</text>
<text x="80.7" y="85.3">U161</text>
<text x="117.5" y="92.9">R931</text>
<text x="127.9" y="92.9">0R</text>
<text x="26.8" y="96.4">909K</text>
<text x="33.7" y="96.4">10K/NC</text>
<text x="41.5" y="96.4">10K/NC</text>
<text x="49.3" y="96.4">499K</text>
<text x="131.3" y="98.1">R1060</text>
<text x="131.3" y="99.9">R1061</text>
<text x="141.7" y="98.1">NC</text>
<text x="141.7" y="99.9">NC</text>
<text x="117.5" y="103.3">R929</text>
<text x="127.9" y="103.3">390R</text>
<text x="138.2" y="103.3">D34</text>
<text x="148.6" y="105">LED</text>
<text x="191.3" y="106.1">U163</text>
<text x="239.6" y="106.1">U164</text>
<text x="51.9" y="112">C307</text>
<text x="60.5" y="112">0.22uF/6.3V</text>
<text x="117.5" y="112">C306</text>
<text x="119.2" y="113.7">C308</text>
<text x="126.1" y="112">0.22uF/6.3V</text>
<text x="127.9" y="113.7">0.22uF/6.3V CTXN2</text>
<text x="51.9" y="115.4">C309</text>
<text x="60.5" y="115.4">0.22uF/6.3V</text>
<text x="190" y="118.9">TPD4E05U06DQAR</text>
<text x="238.4" y="118.9">TPD4E05U06DQAR</text>
<text x="62.9" y="125.8">R932</text>
<text x="68.1" y="125.8">R933</text>
<text x="117.5" y="122.3">C310</text>
<text x="119.2" y="124">C311</text>
<text x="126.1" y="122.3">0.22uF/6.3V</text>
<text x="127.9" y="124">0.22uF/6.3V CTXP1</text>
<text x="190" y="123.2">U162</text>
<text x="26.5" y="131.1">C1136</text>
<text x="32.9" y="130.9">C1137</text>
<text x="45.5" y="131.1">C1138</text>
<text x="51.9" y="130.9">C1480</text>
<text x="241.8" y="129.2">R936</text>
<text x="241.8" y="127.5">R935</text>
<text x="252.2" y="129.2">0R</text>
<text x="252.2" y="127.5">0R</text>
<text x="26.5" y="134.4">22uF/16V0.1uF/25V</text>
<text x="45.5" y="134.4">1uF/25V 22uF/16V</text>
<text x="63.1" y="132.7">100K/1%</text>
<text x="68.3" y="132.7">100K/1%</text>
<text x="80.9" y="135.1">HD3SS3220IRNHR</text>
<text x="190" y="137.2">TPD4E05U06DQAR</text>
<text x="241.8" y="132.7">R937</text>
<text x="241.8" y="134.4">R938</text>
<text x="252.2" y="132.7">NC</text>
<text x="252.2" y="134.4">NC</text>
<text x="46.7" y="167.2">R939</text>
<text x="57" y="167.2">10K/1%</text>
<text x="91.6" y="167.2">R942</text>
<text x="103.7" y="167.2">200K</text>
<text x="143.4" y="166.9">R945</text>
<text x="150.3" y="166.9">R946</text>
<text x="46.7" y="170.7">R940</text>
<text x="57" y="170.7">10K/NC</text>
<text x="91.6" y="170.7">R943</text>
<text x="103.7" y="170.7">10K/1%</text>
<text x="143.4" y="169">4.7K</text>
<text x="150.3" y="169">4.7K</text>
<text x="46.7" y="174.1">R941</text>
<text x="57" y="174.1">10K/1%</text>
<text x="91.6" y="174.1">R944</text>
<text x="103.7" y="174.1">10K/1%</text>
</g>
<g font-size="1.5" fill="#004080">
<text x="82.1" y="33.5">VCC1</text>
<text x="82.1" y="35.2">VCC2</text>
<text x="92.9" y="35.2">MODE</text>
<text x="95.4" y="33.5">EN</text>
<text x="206.5" y="31.8">GND1</text>
<text x="206.5" y="33.5">TX1+</text>
<text x="206.5" y="35.2">TX1-</text>
<text x="219.3" y="31.8">GND3</text>
<text x="219.7" y="33.5">RX1+</text>
<text x="220.1" y="35.2">RX1-</text>
<text x="82.1" y="38.7">TX1P</text>
<text x="82.1" y="40.4">TX1N</text>
<text x="93.5" y="38.7">RX1P</text>
<text x="93.8" y="40.4">RXIN</text>
<text x="206.5" y="37">VBUS1</text>
<text x="206.5" y="38.7">CC1</text>
<text x="206.5" y="40.4">D+A</text>
<text x="218.5" y="37">VBUS3</text>
<text x="219.6" y="38.7">SBU2</text>
<text x="221" y="40.4">D-B</text>
<text x="82.1" y="43.9">RX2P</text>
<text x="82.1" y="45.6">RX2N</text>
<text x="93.6" y="45.6">TX2N</text>
<text x="93.7" y="43.9">TX2P</text>
<text x="206.5" y="42.2">D-A</text>
<text x="206.5" y="43.9">SBU1</text>
<text x="206.5" y="45.6">VBUS2</text>
<text x="206.5" y="47.3">RX2-</text>
<text x="218.5" y="45.6">VBUS4</text>
<text x="220.3" y="47.3">TX2-</text>
<text x="220.5" y="43.9">CC2</text>
<text x="220.6" y="42.2">D+B</text>
<text x="82.1" y="49.1">CH1_EQ1</text>
<text x="82.1" y="50.8">CH1_EQ2</text>
<text x="82.1" y="52.5">CH2_EQ1</text>
<text x="90.7" y="52.5">SLP_S0N</text>
<text x="93.3" y="49.1">GFG1</text>
<text x="93.4" y="50.8">CFG2</text>
<text x="206.5" y="49.1">RX2+</text>
<text x="206.5" y="50.8">GND2</text>
<text x="219.3" y="50.8">GND4</text>
<text x="219.9" y="49.1">TX2+</text>
<text x="82.1" y="54.3">CH2_EQ2</text>
<text x="82.1" y="57.7">GND1</text>
<text x="82.1" y="59.4">GND2</text>
<text x="92.3" y="54.3">RSVD1</text>
<text x="93.2" y="56">GND3</text>
<text x="93.2" y="57.7">GND4</text>
<text x="93.3" y="59.4">EPAD</text>
<text x="211.5" y="57.9" transform="rotate(-90 211.5 57.9)">PGND1</text>
<text x="213.2" y="57.9" transform="rotate(-90 213.2 57.9)">PGND2</text>
<text x="214.9" y="57.9" transform="rotate(-90 214.9 57.9)">PGND3</text>
<text x="216.7" y="57.9" transform="rotate(-90 216.7 57.9)">PGND4</text>
<text x="218.4" y="57.9" transform="rotate(-90 218.4 57.9)">PGND5</text>
<text x="220.1" y="57.9" transform="rotate(-90 220.1 57.9)">PGND6</text>
<text x="80.4" y="94">CC2</text>
<text x="80.4" y="95.7">CC1</text>
<text x="80.4" y="90.5">VCC33</text>
<text x="103.5" y="94">ENn_CC</text>
<text x="105.5" y="90.5">VDD5</text>
<text x="108.1" y="95.7">ID</text>
<text x="80.4" y="99.2">CURRENT_MODE</text>
<text x="80.4" y="100.9">PORT</text>
<text x="101.3" y="100.9">SDA_OUT1</text>
<text x="101.5" y="99.2">SCL_OUT2</text>
<text x="80.4" y="102.6">VBUS_DET</text>
<text x="80.4" y="107.8">TXp</text>
<text x="96.1" y="104.3">VCONN_FAULT_N</text>
<text x="100" y="106.1">INT_N_OUT3</text>
<text x="105.2" y="107.8">ADDR</text>
<text x="80.4" y="109.5">TXn</text>
<text x="80.4" y="113">RXp</text>
<text x="105.9" y="113">TX2p</text>
<text x="190.9" y="109.5">D1+</text>
<text x="190.9" y="111.3">D1-</text>
<text x="190.9" y="113">GND</text>
<text x="195.5" y="109.5">NC10</text>
<text x="196" y="113">GND</text>
<text x="196.4" y="111.3">NC9</text>
<text x="239.3" y="109.5">D1+</text>
<text x="239.3" y="111.3">D1-</text>
<text x="239.3" y="113">GND</text>
<text x="243.8" y="109.5">NC10</text>
<text x="244.4" y="113">GND</text>
<text x="244.7" y="111.3">NC9</text>
<text x="80.4" y="114.7">RXn</text>
<text x="80.4" y="119.9">DIR</text>
<text x="105.7" y="119.9">RX2n</text>
<text x="105.7" y="118.2">RX2p</text>
<text x="105.9" y="114.7">TX2n</text>
<text x="190.9" y="114.7">D2+</text>
<text x="190.9" y="116.4">D2-</text>
<text x="196.4" y="116.4">NC6</text>
<text x="196.4" y="114.7">NC7</text>
<text x="239.3" y="114.7">D2+</text>
<text x="239.3" y="116.4">D2-</text>
<text x="244.7" y="116.4">NC6</text>
<text x="244.7" y="114.7">NC7</text>
<text x="80.4" y="121.6">ENn_MUX</text>
<text x="105.9" y="125.1">TX1n</text>
<text x="105.9" y="123.3">TX1p</text>
<text x="80.4" y="126.8">GND</text>
<text x="80.4" y="128.5">GND</text>
<text x="105.7" y="130.2">RX1n</text>
<text x="105.7" y="128.5">RX1p</text>
<text x="190.9" y="126.8">D1+</text>
<text x="190.9" y="128.5">D1-</text>
<text x="190.9" y="130.2">GND</text>
<text x="190.9" y="132">D2+</text>
<text x="195.5" y="126.8">NC10</text>
<text x="196" y="130.2">GND</text>
<text x="196.4" y="132">NC7</text>
<text x="196.4" y="128.5">NC9</text>
<text x="107.1" y="132.7">ppad</text>
<text x="190.9" y="133.7">D2-</text>
<text x="196.4" y="133.7">NC6</text>
</g>
<g font-size="1.5" fill="#f00">
<text x="185.2" y="32.5">CTXP1</text>
<text x="185.2" y="34.2">CTXN1</text>
<text x="238.7" y="32.5">CRXP1</text>
<text x="238.7" y="34.2">CRXN1</text>
<text x="27.9" y="38.7">USB_SSRXP</text>
<text x="27.9" y="40.4">USB_SSRXN</text>
<text x="43.6" y="37.5">USB_SSRXP</text>
<text x="43.6" y="39.2">USB_SSRXN</text>
<text x="121.3" y="37.5">USB31_DRV_RXP</text>
<text x="121.3" y="39.2">USB31_DRV_RXN</text>
<text x="172.8" y="40.4">USB_DP</text>
<text x="185.2" y="39.2">USB_DP</text>
<text x="185.2" y="40.9">USB_DM</text>
<text x="185.2" y="37.5">USB_C_CC1</text>
<text x="238.7" y="39.2">USB_DM</text>
<text x="238.7" y="40.9">USB_DP</text>
<text x="28.2" y="43.7">USB_SSTXP</text>
<text x="28.2" y="45.4">USB_SSTXN</text>
<text x="43.6" y="42.6">USB_SSTXP</text>
<text x="43.6" y="44.4">USB_SSTXN</text>
<text x="121.3" y="42.6">USB31_DRV_TXP</text>
<text x="121.3" y="44.4">USB31_DRV_TXN</text>
<text x="172.8" y="42.2">USB_DM</text>
<text x="185.2" y="46.3">CRXN2</text>
<text x="237" y="42.6">USB_C_CC2</text>
<text x="238.7" y="46.3">CTXN2</text>
<text x="185.2" y="48">CRXP2</text>
<text x="238.7" y="48">CTXP2</text>
<text x="59.1" y="94.4">USB_CC1</text>
<text x="59.1" y="92.7">USB_CC2</text>
<text x="129.9" y="94.4">USB_ID</text>
<text x="139.1" y="95.7">USB_ID</text>
<text x="117.8" y="97.9">USB_SW_SCL</text>
<text x="117.8" y="99.6">USB_SW_SDA</text>
<text x="148.6" y="100.7">PS_IIC0_B_SDA</text>
<text x="148.8" y="99">PS_IIC0_B_SCL</text>
<text x="34.9" y="106.6">USB31_DRV_TXP</text>
<text x="129.9" y="106.6">USB_SW_ADDR</text>
<text x="129.9" y="104.8">USB_SW_INTn</text>
<text x="34.9" y="111.7">USB31_DRV_RXP</text>
<text x="34.9" y="108.3">USB31_DRV_TXN</text>
<text x="136.8" y="111.9">CTXP2</text>
<text x="176.6" y="108.5">CTXN1</text>
<text x="176.6" y="110.2">CTXP1</text>
<text x="176.6" y="113.7">CRXN1</text>
<text x="211.1" y="108.5">CTXN1</text>
<text x="211.1" y="110.2">CTXP1</text>
<text x="211.1" y="113.7">CRXN1</text>
<text x="224.9" y="108.5">CRXN2</text>
<text x="224.9" y="110.2">CRXP2</text>
<text x="224.9" y="113.7">CTXN2</text>
<text x="259.5" y="108.5">CRXN2</text>
<text x="259.5" y="110.2">CRXP2</text>
<text x="259.5" y="113.7">CTXN2</text>
<text x="34.9" y="115.2">USB31_DRV_RXN</text>
<text x="36.7" y="118.6">USB_SW_DIR</text>
<text x="136.8" y="118.9">CRXN2</text>
<text x="136.8" y="117.1">CRXP2</text>
<text x="176.6" y="115.4">CRXP1</text>
<text x="211.1" y="115.4">CRXP1</text>
<text x="224.9" y="115.4">CTXP2</text>
<text x="259.5" y="115.4">CTXP2</text>
<text x="36.7" y="120.4">USB_SW_EN</text>
<text x="136.8" y="122.3">CTXN1</text>
<text x="173.1" y="125.5">USB_CC2</text>
<text x="211.1" y="125.5">USB_CC2</text>
<text x="136.8" y="127.5">CRXN1</text>
<text x="136.8" y="129.2">CRXP1</text>
<text x="173.1" y="130.7">USB_DP</text>
<text x="173.1" y="127.3">USB_CC1</text>
<text x="211.1" y="127.3">USB_CC1</text>
<text x="211.1" y="130.7">USB_DP</text>
<text x="224.9" y="127.3">USB_C_CC1</text>
<text x="224.9" y="129">USB_C_CC2</text>
<text x="259.5" y="127.3">USB_CC1</text>
<text x="259.5" y="129">USB_CC2</text>
<text x="173.1" y="132.5">USB_DM</text>
<text x="211.1" y="132.5">USB_DM</text>
<text x="259.5" y="132.5">USB_CC2</text>
<text x="259.5" y="134.2">USB_CC1</text>
<text x="74.7" y="167">USB_SW_DIR</text>
<text x="28" y="170.5">USB_SW_ADDR</text>
<text x="28" y="173.9">USB_SW_EN</text>
<text x="74.7" y="170.5">USB_SW_INTn</text>
<text x="74.7" y="173.9">USB_ID</text>
<text x="124.8" y="173.9">USB_SW_SCL</text>
<text x="124.8" y="172.2">USB_SW_SDA</text>
</g>
<g font-size="1.2">
<text x="29.1" y="1.3">5</text>
<text x="83.6" y="1.3">4</text>
<text x="138.2" y="1.3">3</text>
<text x="192.8" y="1.3">2</text>
<text x="247.4" y="1.3">1</text>
<text x=".5" y="28.3">D</text>
<text x="275.1" y="28.3">D</text>
<text x=".5" y="79.2">C</text>
<text x="275.1" y="79.2">C</text>
<text x=".5" y="130.2">B</text>
<text x="275.1" y="130.2">B</text>
<text x=".5" y="181.1">A</text>
<text x="275.1" y="181.1">A</text>
<text x="29.1" y="206.8">5</text>
<text x="83.6" y="206.8">4</text>
<text x="138.2" y="206.8">3</text>
<text x="192.8" y="206.8">2</text>
<text x="247.4" y="206.8">1</text>
</g>
</svg>
